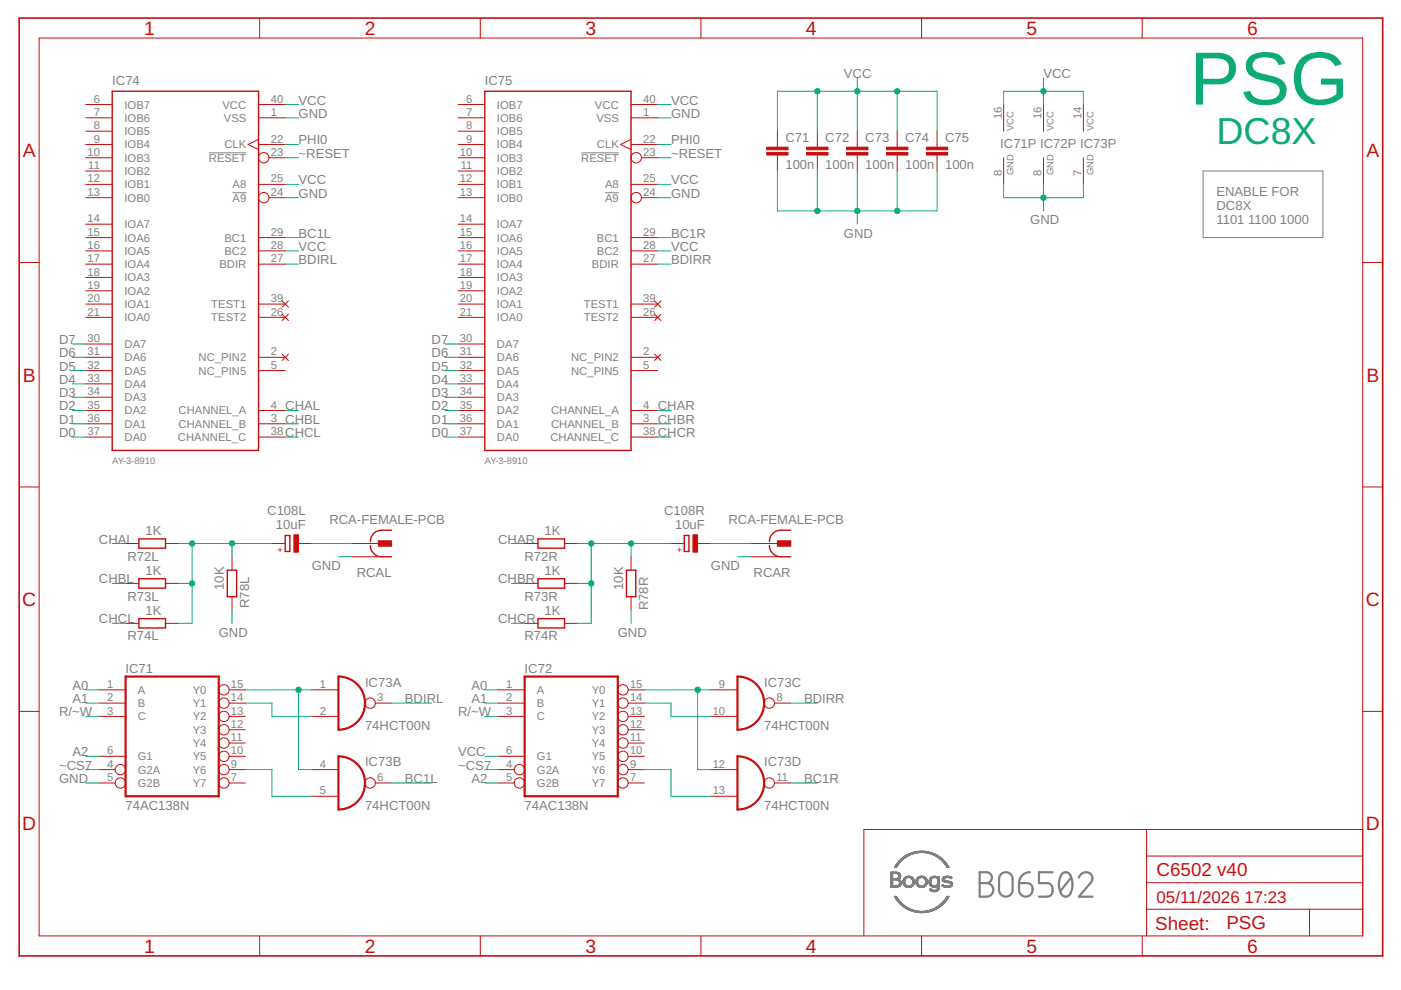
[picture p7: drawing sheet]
<svg xmlns="http://www.w3.org/2000/svg" width="297mm" height="210mm" viewBox="0 0 297 210" stroke-linecap="round" stroke-linejoin="round" font-family="sans-serif">
<g fill="none" stroke="#808080" stroke-width=".21">
<path d="M44.3 32.4h7.9M123.3 32.4h7.9M255.1 36.3h25.4v14.1h-25.4zM49.3 40.9h2.9M128.3 40.9h2.9M188.9 188.1h1.2M188.9 187.8h.4M188.9 187.7h.4M188.9 187.6h.4M188.9 187.5h.4M188.9 187.4h.4M188.9 187.3h.4"/>
<path d="M188.9 187.2h.4M188.9 187.1h.4M188.9 187h.4M188.9 186.9h.4M188.9 186.8h.4M188.9 186.7h.4M188.9 186.6h.4M188.9 186.6h1.9M188.9 186.5h1.9M188.9 186.5h1.7M188.9 186.2h.4M188.9 186.1h.4"/>
<path d="M188.9 186h.4M188.9 185.9h.4M188.9 185.8h.4M188.9 185.7h.4M188.9 185.6h.4M188.9 185.5h.4M188.9 185.4h.4M188.9 185.3h.4M188.9 185.2h.4M188.9 185.2h1.9M188.9 185.1l1.9 .1M188.9 185.1h1.8"/>
<path d="M188.9 185l1.7 .1M188.9 185h1.6M188.9 184.9l1.5 .1M189.7 190.1h.4M189.7 183.9h.4M189.7 190.2h.4M189.7 183.8h.4M189.7 190.2h.5M189.8 190.3h.4M189.8 190.3l.4 .1M189.8 183.6h.4M189.8 190.4h.5"/>
<path d="M189.9 190.4h.4M189.9 183.6h.4M189.9 190.5h.5M189.9 190.5l.5 .1M189.9 186.3h.9M190 190.6h.4M190 183.4h.4M190 190.6l.5 .1M190 190.7h.5M190 183.3h.5M190.1 190.8h.4M190.1 183.9h-.4"/>
<path d="M190.1 190.8h.5M190.1 183.2h.4M190.1 185.2l.7 .1M190.2 190.9h.4M190.2 183.8h-.5M190.2 183.7h-.4M190.2 190.9h.5M190.2 186.6h.7M190.2 183.6l-.4 .1M190.2 191h.5M190.3 191l.5 .1M190.3 191.1h.5"/>
<path d="M190.3 185.3h.6M190.3 183.5h-.4M190.4 191.1l.4 .1M190.4 182.9h.4M190.4 183.4l-.5 .1M190.4 185.3l.5 .1M190.4 191.2h.5M190.4 186.7h.5M190.4 183.3h-.4M190.5 191.2h.4M190.5 188l-1.6 .1M190.5 185.4h.4"/>
<path d="M190.5 191.3h.5M190.5 186.7l.5 .1M190.5 186.1h.4M190.5 183.2l-.4 .1M190.5 191.3l.6 .1M190.5 186.4h-1.6M190.5 186h.4M190.5 185.5h.4M190.6 187.6h.4M190.6 186.8h.4M190.6 188h-1.7M190.6 185.9h.3"/>
<path d="M190.6 185.6h.4M190.6 185.5h.3M190.6 183.1l-.5 .1M190.6 191.4h.5M190.6 185.8h.4M190.6 185.7h.4M190.6 191.4l.5 .1M190.6 186.4h-1.7M190.6 183.1h-.4M190.6 182.5h.5M190.6 186.9h.4M190.7 187.4h.4"/>
<path d="M190.7 186.9h.4M190.7 191.5h.5M190.7 187.9l-1.8 .1M190.7 187h.4M190.7 183h-.5M190.7 187.2h.4M190.7 187.1h.4M190.7 186.3h-1.8M190.7 183h-.4M190.7 191.5l.5 .1M190.8 187.9h-1.9M190.8 182.9h-.5"/>
<path d="M190.8 191.6h.5M190.8 191.6l.6 .1M190.8 187.8l-1.9 .1M190.8 186.2h-.6M190.9 186.1l-.5 .1M190.9 182.8h-.5M190.9 187.8h-.9M190.9 186.1h-.4M190.9 191.7h.5M190.9 187.7l-.6 .1M190.9 191.7l.6 .1M191 187.7h-.6"/>
<path d="M191 182.7h-.5M191 187.6h-.5M191 191.8h.5M191 182.6l-.5 .1M191 187.5h-.4M191.1 187.5h-.5M191.1 191.9h.5M191.1 187.3h-.4M191.1 182.6h-.5M191.1 191.9h.6M191.2 192h.5M191.2 182.5h-.5"/>
<path d="M191.2 182.4l-.5 .1M191.3 192h.5M191.3 182.4h-.5M191.3 192.1h.6M191.3 182.3l-.5 .1M191.4 192.1l.6 .1M191.4 182.3h-.5M191.4 192.2h.7M191.5 187.1h.3M191.5 187h.3M191.5 186.9h.3M191.5 186.8h.3"/>
<path d="M191.5 182.2h-.6M191.5 187.2l.4 .1M191.5 187.2h.3M191.5 186.7h.3M191.5 187.3h.4M191.5 187.4h.4M191.5 186.6h.4M191.5 192.2l.6 .1M191.5 187.5h.5M191.5 186.5h.4M191.5 182.2h-.5M191.6 187.5h.4"/>
<path d="M191.6 192.3h.6M191.6 187.6h.4M191.6 182.1h-.5M191.6 187.6h.5M191.6 187.7h.6M191.7 192.3l.6 .1M191.7 187.7l.5 .1M191.7 182h-.5M191.7 192.4h.7M191.7 187.8h.6M191.8 187.8h1.7M191.8 181.9l-.6 .1"/>
<path d="M191.8 192.4l.7 .1M191.8 186.1h1.7M191.9 187.9h1.6M191.9 186.7h-.4M191.9 181.9h-.6M191.9 186.6h-.4M191.9 186h1.5M191.9 192.5h.7M191.9 186.5h-.4M191.9 181.8l-.6 .1M192 192.6h.7M192 186.4h-.4"/>
<path d="M192 185.9h1.4M192 188h1.3M192 181.8h-.6M192 192.6h.8M192 185.9h1.3M192.1 188h1.2M192.1 186.3h-.5M192.1 181.7l-.6 .1M192.1 186.2l-.5 .1M192.2 192.7h.7M192.2 185.8h.9M192.2 181.7h-.6"/>
<path d="M192.2 186.2h-.5M192.2 188.1h.9M192.3 192.7h.7M192.3 181.6l-.7 .1M192.3 186.1l-.6 .1M192.3 185.8h.7M192.3 181.6h-.6M192.4 192.8h.7M192.4 188.2h.5M192.4 192.8h.9M192.5 181.5l-.7 .1M192.5 186.1h-.7"/>
<path d="M192.5 181.5h-.6M192.6 192.9h.8M192.6 181.4l-.7 .1M192.7 192.9l.9 .1M192.8 181.4h-.8M192.8 193h1M192.8 186.1h.7M192.9 193l1.1 .1M192.9 181.3h-.7M193 186.1l.6 .1M193 181.3h-.8M193.1 193.1h1.1"/>
<path d="M193.1 186.2h.6M193.1 181.2h-.8M193.2 193.1l1.4 .1M193.2 186.2l.5 .1M193.3 186.3h.4M193.3 187.6h.4M193.3 186.4h.4M193.3 181.1l-.9 .1M193.3 193.2h1.7M193.3 186.4h.5M193.4 187.5h.4M193.4 186.5h.4"/>
<path d="M193.4 181.1h-.8M193.4 187.9l-1.5 .1M193.4 180.8h4M193.4 187.3h.4M193.4 186.6h.4M193.5 193.2h3.9M193.5 187.2h.3M193.5 186.8h.4M193.5 186.7h.3M193.5 187.1h.4M193.5 187h.4M193.5 186.9h.4"/>
<path d="M193.6 181l-1 .1M193.6 187.8h-.6M193.6 187.7l-.5 .1M193.7 180.7h3.5M193.7 187.7h-.5M193.7 193.3h3.4M193.7 181h-.9M193.7 187.6h-.4M193.8 187.5h-.4M193.8 187.4h-.4M193.8 187.3l-.4 .1M193.8 180.7h3.2"/>
<path d="M193.8 187.2l-.3 .1M193.9 193.3h3.1M193.9 187.1l-.4 .1M194 180.9l-1.2 .1M194.1 180.6h2.7M194.1 193.4h2.6M194.2 180.9h-1.2M194.2 187.2h.4M194.2 187.1h.4M194.2 187h.3M194.2 186.9h.3M194.2 186.8h.4"/>
<path d="M194.2 186.7h.4M194.2 187.4h.4M194.2 187.3l.4 .1M194.2 187.3h.4M194.2 186.6h.4M194.3 187.5h.4M194.3 186.5h.4M194.3 180.6h2.3M194.3 187.6h.5M194.4 187.6h.4M194.4 193.4h2.1M194.4 187.7h.5"/>
<path d="M194.4 187.7l.6 .1M194.5 187.8h.6M194.5 180.8l-1.4 .1M194.5 187.8h1.8M194.6 186.8h-.4M194.6 186.1h1.6M194.6 187.9h1.6M194.6 186.7l-.4 .1M194.6 186.6h-.4M194.6 186h1.6M194.7 186.5h-.4M194.7 185.9h1.4"/>
<path d="M194.7 188h1.4M194.7 186.4h-.4M194.8 186.4h-.5M194.8 188h1.2M194.8 185.9h1.2M194.8 180.8h-1.5M194.8 180.5h1.2M194.8 186.3h-.4M194.9 186.2l-.5 .1M194.9 185.8h1M195 193.5h.9M195 188.1h.8"/>
<path d="M195 186.2h-.6M195.1 186.1l-.6 .1M195.1 185.8h.7M195.1 188.2h.5M195.2 186.1h-.7M195.6 186.1h.7M195.7 186.1h.6M195.8 186.2h.6M195.9 186.2h.5M196 186.3h.4M196 186.4h.5M196.1 186.4h.4"/>
<path d="M196.1 180.8h1.4M196.1 187.5h.4M196.1 186.5h.4M196.2 187.4h.3M196.2 186.5h.3M196.2 186.6h.4M196.2 187.3h.4M196.2 186.7h.4M196.2 187.2h.4M196.2 187.1h.4M196.2 187h.4M196.2 186.9h.4"/>
<path d="M196.2 186.8h.4M196.3 187h.3M196.3 186.9h.3M196.3 187.8h-.6M196.4 187.7l-.6 .1M196.4 180.8l1.3 .1M196.4 187.7h-.5M196.4 187.6h-.4M196.5 187.6h-.5M196.5 187.5h-.4M196.6 187.4h-.4M196.6 187.3h-.4"/>
<path d="M196.7 180.9h1.1M196.9 180.9l1.1 .1M197 187h.3M197 186.9h.3M197 187.2l.4 .1M197 187.2h.4M197 187.1h.3M197 186.8h.3M197 186.6h.4M197 187.3l.4 .1M197 187.3h.4M197 187.4h.4"/>
<path d="M197 186.5h.4M197.1 188.6h.4M197.1 187.5h.4M197.1 186.5h.3M197.1 188.6l.5 .1M197.1 187.6h.4M197.1 188.7h.7M197.1 187.6h.5M197.1 181h1M197.1 188.5h.3M197.2 187.7h.5M197.2 188.7h1.7"/>
<path d="M197.2 187.7l.6 .1M197.2 188.4h.2M197.3 187.8h.7M197.3 181l.9 .1M197.3 188.8h1.5M197.3 188.4h.1M197.3 187.8h1.9M197.3 186.1h1.9M197.4 186.7l-.4 .1M197.4 188.9h1.4M197.4 187.9h1.8M197.4 186.7h-.4"/>
<path d="M197.4 186h1.8M197.4 187.9h1.3M197.4 181.1h.9M197.5 185.9h1.2M197.5 189h1.1M197.5 186.4h-.4M197.5 193.2h-1.6M197.5 188h1.1M197.5 181.1l.9 .1M197.6 189h1M197.6 186.3h-.5M197.6 186.2l-.4 .1"/>
<path d="M197.6 188h.9M197.7 185.8h.9M197.7 193.1l-1.4 .1M197.7 186.2h-.5M197.7 181.2h.8M197.8 189.1h.6M197.8 193.1h-1.2M197.8 185.8h.6M197.8 186.1l-.5 .1M197.8 181.3h.8M197.9 188.1h.4M198 193l-1.2 .1"/>
<path d="M198 186.1h-.7M198 181.3h.7M198.1 193h-1M198.1 181.4h.7M198.2 192.9l-1 .1M198.2 181.4l.7 .1M198.2 187.8h1M198.3 192.9h-.9M198.3 186.1h.9M198.3 181.5h.7M198.4 181.5l.7 .1M198.4 192.8h-.9"/>
<path d="M198.4 187.8h.8M198.5 192.8h-.8M198.5 186.1h.7M198.5 181.6h.7M198.6 187.7h.6M198.6 186.2h.6M198.6 181.6l.6 .1M198.6 192.7h-.8M198.6 188.6h.5M198.7 192.7h-.8M198.7 187.6h.5M198.7 186.2h.5"/>
<path d="M198.7 181.7h.6M198.7 188.4h.4M198.7 186.3h.5M198.7 181.7l.7 .1M198.8 188.3h.3M198.8 188.3h.4M198.8 187.5h.4M198.8 192.6h-.8M198.8 188.2h.4M198.8 186.4h.4M198.8 188.1h.4M198.8 188h.4"/>
<path d="M198.8 187.9h.4M198.8 187.4h.4M198.8 187.3h.4M198.8 187.2h.4M198.8 187.1h.4M198.8 187h.4M198.8 186.9h.4M198.8 186.8h.4M198.8 186.7h.4M198.8 186.6h.4M198.8 186.5h.4M198.8 185.9h.4"/>
<path d="M198.8 185.8h.4M198.9 192.6h-.7M198.9 181.8h.5M198.9 188.8h-1.6M198.9 181.8l.6 .1M198.9 192.5h-.6M199 188.7h-.6M199 181.9h.6M199 192.4l-.6 .1M199 192h.6M199 188.6l-.5 .1M199.1 188.6h-.5"/>
<path d="M199.1 181.9l.5 .1M199.1 192.4h-.7M199.1 188.5h-.4M199.1 188.4h-.3M199.2 182h.5M199.2 192.3l-.6 .1M199.2 182.1h.5M199.3 192.3h-.7M199.3 182.1h.5M199.3 192.2l-.6 .1M199.3 182.2h.6M199.4 192.2h-.6"/>
<path d="M199.4 182.2h.5M199.5 182.3h.5M199.5 192.1l-.6 .1M199.5 192.1h-.6M199.5 182.3l.5 .1M199.6 182.4h.5M199.6 182.4l.5 .1M199.7 192h-.6M199.7 182.5h.5M199.7 187.8h2.1M199.7 187.8h.7M199.7 191.9h-.5"/>
<path d="M199.7 187.8h.6M199.7 187.7h.5M199.7 182.5l.5 .1M199.8 191.9h-.6M199.8 187.9h2M199.8 187.6h.2M199.8 186.6h.5M199.8 186.6h.4M199.8 186.5h.4M199.8 186.5h.3M199.8 186.4h.3M199.8 186.3h.4"/>
<path d="M199.8 182.6h.5M199.8 191.8h-.5M199.8 187.5h.1M199.8 186.7l.9 .1M199.8 186.7h.6M199.9 182.6l.4 .1M199.9 187.9h1.8M199.9 186.8h1.1M199.9 182.7h.5M199.9 191.7l-.5 .1M199.9 186.8l1.5 .1M199.9 186.1h1.9"/>
<path d="M200 191.7h-.5M200 186h1.8M200 182.8h.4M200 188h1.7M200 186.9h1.5M200 182.8h.5M200 191.6h-.4M200 186.9l1.6 .1M200 182.9h.5M200.1 185.9h1.6M200.1 191.1h.4M200.1 188h1.5"/>
<path d="M200.1 182.9h.5M200.1 191.5l-.5 .1M200.1 185.9h1.5M200.1 183h.5M200.2 186.4h-.4M200.2 191.5h-.5M200.2 187h1.5M200.2 183h.4M200.2 191.4l-.5 .1M200.2 186.2l-.4 .1M200.2 183.1h.5M200.3 191.4h-.5"/>
<path d="M200.3 190.9h.4M200.3 183.1l.4 .1M200.3 187l1.5 .1M200.3 185.8h1.2M200.3 183.2h.4M200.3 191.3l-.5 .1M200.3 188.1h1.1M200.3 186.2h-.5M200.3 183.2l.5 .1M200.4 191.3h-.5M200.4 183.3h.4M200.4 191.2l-.5 .1"/>
<path d="M200.4 186.1l-.5 .1M200.4 185.8h.9M200.4 183.3h.5M200.4 191.2h-.4M200.5 183.4h.4M200.5 183.4l.4 .1M200.5 191.1l-.5 .1M200.5 183.5h.5M200.6 190.4h.4M200.6 188.2h.6M200.6 183.5l.4 .1M200.6 191l-.5 .1"/>
<path d="M200.6 187.1h1.2M200.6 183.6h.4M200.6 191h-.4M200.6 183.6l.5 .1M200.7 190.9h-.5M200.7 186.1h-.8M200.7 190.2h.4M200.7 183.7h.4M200.7 183.7l.4 .1M200.7 190.8h-.4M200.7 183.8h.4M200.8 190.8h-.5"/>
<path d="M200.8 183.9h.4M200.8 190.7h-.4M200.8 187.1l1.1 .1M200.9 190.6l-.5 .1M200.9 190.6h-.5M200.9 190.5l-.4 .1M201 190.5h-.5M201 190.4h-.4M201 190.3l-.4 .1M201.1 190.3h-.5M201.1 186.1h.7M201.1 190.2h-.4"/>
<path d="M201.2 190.1h-.5M201.2 190.1h-.4M201.2 187.2h.7M201.3 186.1h.5M201.4 187.2l.5 .1M201.4 186.2h.4M201.5 187.3h.5M201.6 187.6h.4M201.6 187.3h.4M201.6 187.4h.4M201.6 186.2h.1M201.6 187.5h.4"/>
<path d="M201.7 186.3h.1M201.9 187.8h-.6M201.9 187.7l-.5 .1M201.9 187.7h-.4"/>
</g>
<path d="M207.7 184.9h1.4a1.15 1.15 0 0 1 1.2 1.2 1.15 1.15 0 0 1-1.2 1.1 1.44 1.44 0 0 1 1.5 1.5 1.44 1.44 0 0 1-1.5 1.4h-1.4zM207.7 187.2h1.4M212.1 185.5a1.44 1.44 0 0 1 1.6-.5 1.44 1.44 0 0 1 1 1.4v2.3a1.44 1.44 0 0 1-1.4 1.4 1.44 1.44 0 0 1-1.5-1.4v-2.3zM216 187.2h1.8a1.45 1.45 0 0 1 1.1 1.6 1.45 1.45 0 0 1-1.4 1.3l-.6-.1-.5-.4a2.85 2.85 0 0 1-.4-2.4zM218.4 184.9a2.29 2.29 0 0 0-2.4 2.3M223.2 184.9h-2.9v2.3h1.7a1.47 1.47 0 0 1 1.2 1.5 1.47 1.47 0 0 1-1.2 1.4h-1.7M225.2 185.2a1.16 1.16 0 0 1 1.3-.2 1.16 1.16 0 0 1 .6 1.1 3.7 3.7 0 0 1-.6 3.9 1.21 1.21 0 0 1-1.8-1 4.1 4.1 0 0 1 .5-3.8zM227.1 186.1l-2.3 2.9M228.7 186.1a1.43 1.43 0 0 1 1.8-1.2 1.43 1.43 0 0 1 1 1.9l-2.8 3.3h2.9" fill="none" stroke="#808080" stroke-width=".47"/>
<g fill="none" stroke="#c90d0c" stroke-width=".21">
<path d="M8.3 8.1h280.6v190.3h-280.6zM55.1 3.8v4.3M101.8 3.8v4.3M148.6 3.8v4.3M195.4 3.8v4.3M242.2 3.8v4.3M18.2 25h5.6M18.2 22.2h5.6M18.2 27.8h5.6M18.2 30.6h5.6M18.2 33.4h5.6M18.2 36.3h5.6"/>
<path d="M18.2 39.1h5.6M54.8 25h5.7M54.8 22.2h5.7M54.8 30.6h5.7M54.8 39.1h5.7M54.8 29.5l-2.2 1.1 2.2 1.1M57 33.4h3.5M97.1 25h5.7M97.1 22.2h5.7M97.1 27.8h5.7M97.1 30.6h5.7M97.1 33.4h5.7"/>
<path d="M97.1 36.3h5.7M97.1 39.1h5.7M133.8 25h5.6M133.8 22.2h5.6M133.8 30.6h5.6M133.8 39.1h5.6M133.8 29.5l-2.2 1.1 2.2 1.1M136 33.4h3.4M164.8 27.8v3.4M164.8 32.9v3.4M173.3 27.8v3.4M173.3 32.9v3.4"/>
<path d="M181.8 27.8v3.4M181.8 32.9v3.4M190.2 27.8v3.4M190.2 32.9v3.4M198.7 27.8v3.4M198.7 32.9v3.4M212.8 22.2v5.6M212.8 33.4v5.7M221.2 22.2v5.6M221.2 33.4v5.7M229.7 22.2v5.6M229.7 33.4v5.7"/>
<path d="M4.1 55.6h4.2M18.2 41.9h5.6M18.2 47.5h5.6M18.2 50.4h5.6M18.2 53.2h5.6M18.2 56h5.6M18.2 58.8h5.6M54.8 50.4h5.7M54.8 53.2h5.7M54.8 56h5.7M57 41.9h3.5M97.1 41.9h5.7"/>
<path d="M97.1 47.5h5.7M97.1 50.4h5.7M97.1 53.2h5.7M97.1 56h5.7M97.1 58.8h5.7M133.8 50.4h5.6M133.8 53.2h5.6M133.8 56h5.6M136 41.9h3.4M288.9 55.6h4.3M18.2 75.8h5.6M18.2 78.6h5.6"/>
<path d="M18.2 61.7h5.6M18.2 64.5h5.6M18.2 67.3h5.6M18.2 72.9h5.6M54.8 75.8h5.7M54.8 78.6h5.7M54.8 64.5h5.7M54.8 67.3h5.7M59.8 75.1l1.4 1.3M59.8 66.6l1.4 1.4M59.8 63.8l1.4 1.4M61.2 75.1l-1.4 1.3"/>
<path d="M61.2 66.6l-1.4 1.4M61.2 63.8l-1.4 1.4M97.1 75.8h5.7M97.1 78.6h5.7M97.1 61.7h5.7M97.1 64.5h5.7M97.1 67.3h5.7M97.1 72.9h5.7M133.8 75.8h5.6M133.8 78.6h5.6M133.8 64.5h5.6M133.8 67.3h5.6"/>
<path d="M138.8 75.1l1.3 1.3M138.8 66.6l1.3 1.4M138.8 63.8l1.3 1.4M140.1 75.1l-1.3 1.3M140.1 66.6l-1.3 1.4M140.1 63.8l-1.3 1.4M18.2 89.9h5.6M18.2 87h5.6M18.2 81.4h5.6M18.2 84.2h5.6M18.2 92.7h5.6M54.8 89.9h5.7"/>
<path d="M54.8 87h5.7M54.8 92.7h5.7M97.1 89.9h5.7M97.1 87h5.7M97.1 81.4h5.7M97.1 84.2h5.7M97.1 92.7h5.7M133.8 89.9h5.6M133.8 87h5.6M133.8 92.7h5.6M4.1 103.3h4.2M26.6 115.2h2.8"/>
<path d="M35.1 115.2h2.8M49.2 118v2.9M57.7 115.2h2.8M63.3 115.2h2.8M74.6 115.2h5.6M74.6 118h5.6M111.2 115.2h2.9M119.7 115.2h2.8M133.8 118v2.9M142.3 115.2h2.8M147.9 115.2h2.8M159.2 115.2h5.6"/>
<path d="M159.2 118h5.6M288.9 103.3h4.3M26.6 123.7h2.8M26.6 132.2h2.8M35.1 123.7h2.8M35.1 132.2h2.8M49.2 126.5v2.8M111.2 123.7h2.9M111.2 132.2h2.9M119.7 123.7h2.8M119.7 132.2h2.8M133.8 126.5v2.8"/>
<path d="M4.1 150.8h4.2M21 146.3h5.6M21 149.1h5.6M21 151.9h5.6M48.6 146.3h3.4M48.6 149.1h3.4M48.6 151.9h3.4M48.6 157.5h3.4M48.6 154.7h3.4M66.1 146.3h5.7M66.1 151.9h5.7M79.6 149.1h3.4"/>
<path d="M105.6 146.3h5.6M105.6 149.1h5.6M105.6 151.9h5.6M133.2 146.3h3.4M133.2 149.1h3.4M133.2 151.9h3.4M133.2 157.5h3.4M133.2 154.7h3.4M150.7 146.3h5.7M150.7 151.9h5.7M164.2 149.1h3.4M288.9 150.8h4.3"/>
<path d="M21 163.2h3.4M21 166h3.4M21 160.4h5.6M48.6 163.2h3.4M48.6 166h3.4M48.6 160.4h3.4M66.1 163.2h5.7M66.1 168.8h5.7M79.6 166h3.4M105.6 163.2h3.4M105.6 166h3.4M105.6 160.4h5.6"/>
<path d="M133.2 163.2h3.4M133.2 166h3.4M133.2 160.4h3.4M150.7 163.2h5.7M150.7 168.8h5.7M164.2 166h3.4M243.1 175.9v22.5M288.9 175.9h-105.7v22.5M55.1 198.4v4.3M101.8 198.4v4.3M148.6 198.4v4.3M195.4 198.4v4.3"/>
<path d="M242.2 198.4v4.3M243.1 192.8h45.8M243.1 187.2h45.8M243.1 181.5h45.8M277.6 192.8v5.6"/>
<circle cx="55.9" cy="33.4" r="1.1"/>
<circle cx="134.9" cy="33.4" r="1.1"/>
<circle cx="55.9" cy="41.9" r="1.1"/>
<circle cx="134.9" cy="41.9" r="1.1"/>
<circle cx="47.5" cy="157.5" r="1.1"/>
<circle cx="47.5" cy="154.7" r="1.1"/>
<circle cx="47.5" cy="151.9" r="1.1"/>
<circle cx="47.5" cy="149.1" r="1.1"/>
<circle cx="47.5" cy="146.3" r="1.1"/>
<circle cx="78.5" cy="149.1" r="1.1"/>
<circle cx="132.1" cy="146.3" r="1.1"/>
<circle cx="132.1" cy="149.1" r="1.1"/>
<circle cx="132.1" cy="151.9" r="1.1"/>
<circle cx="132.1" cy="157.5" r="1.1"/>
<circle cx="132.1" cy="154.7" r="1.1"/>
<circle cx="163.1" cy="149.1" r="1.1"/>
<circle cx="25.5" cy="166" r="1.1"/>
<circle cx="25.5" cy="163.2" r="1.1"/>
<circle cx="47.5" cy="166" r="1.1"/>
<circle cx="47.5" cy="163.2" r="1.1"/>
<circle cx="47.5" cy="160.4" r="1.1"/>
<circle cx="78.5" cy="166" r="1.1"/>
<circle cx="110.1" cy="166" r="1.1"/>
<circle cx="110.1" cy="163.2" r="1.1"/>
<circle cx="132.1" cy="160.4" r="1.1"/>
<circle cx="132.1" cy="166" r="1.1"/>
<circle cx="132.1" cy="163.2" r="1.1"/>
<circle cx="163.1" cy="166" r="1.1"/>
</g>
<path d="M4.1 3.8h289.1v198.9h-289.1z" fill="none" stroke="#c90d0c" stroke-width=".34"/>
<g fill="none" stroke="#c90d0c" stroke-width=".3">
<path d="M23.8 19.3h31v76.2h-31zM102.8 19.3h31v76.2h-31zM29.4 114.3h5.7v1.9h-5.7zM60.5 113.5h.9v3.4h-.9zM78.5 115.7a2.36 2.36 0 0 0 2.4 2.3h2.1M83 112.4h-2.1a2.36 2.36 0 0 0-2.4 2.4M114.1 114.3h5.6v1.9h-5.6zM145.1 113.5h1v3.4h-1zM163.1 115.7a2.4 2.4 0 0 0 2.4 2.3h2.1M167.6 112.4h-2.1a2.4 2.4 0 0 0-2.4 2.4M29.4 122.7h5.7v2h-5.7zM29.4 131.2h5.7v1.9h-5.7z"/>
<path d="M48.2 120.9h2v5.6h-2zM114.1 122.7h5.6v2h-5.6zM114.1 131.2h5.6v1.9h-5.6zM132.8 120.9h2v5.6h-2z"/>
</g>
<g fill="#c90d0c" stroke="#c90d0c" stroke-width=".21">
<path d="M146.9 113.4h1v3.7h-1z"/>
<path d="M164.8 114.7h2.9v1.1h-2.9z"/>
<path d="M62.3 113.4h1v3.7h-1z"/>
<path d="M80.2 114.7h2.8v1.1h-2.8z"/>
<path d="M162.6 32.3h4.5v.6h-4.5z"/>
<path d="M162.6 31.2h4.5v.5h-4.5z"/>
<path d="M171 32.3h4.6v.6h-4.6z"/>
<path d="M171 31.2h4.6v.5h-4.6z"/>
<path d="M179.5 32.3h4.5v.6h-4.5z"/>
<path d="M179.5 31.2h4.5v.5h-4.5z"/>
<path d="M188 32.3h4.5v.6h-4.5z"/>
<path d="M188 31.2h4.5v.5h-4.5z"/>
<path d="M196.4 32.3h4.5v.6h-4.5z"/>
<path d="M196.4 31.2h4.5v.5h-4.5z"/>
</g>
<path d="M26.6 143.4h19.8v25.4h-19.8zM71.8 143.4a5.6 5.6 0 0 1 5.6 5.7 5.6 5.6 0 0 1-5.6 5.6zM111.2 143.4h19.8v25.4h-19.8zM156.4 143.4a5.6 5.6 0 0 1 5.6 5.7 5.6 5.6 0 0 1-5.6 5.6zM71.8 160.4a5.6 5.6 0 0 1 5.6 5.6 5.6 5.6 0 0 1-5.6 5.6zM156.4 160.4a5.6 5.6 0 0 1 5.6 5.6 5.6 5.6 0 0 1-5.6 5.6z" fill="none" stroke="#c90d0c" stroke-width=".47"/>
<g fill="none" stroke="#0dab76" stroke-width=".21">
<path d="M173.3 19.3v8.5M181.8 16.5v11.3M190.2 19.3v8.5M221.2 16.5v5.7M60.5 25h2.8M60.5 22.2h2.8M60.5 39.1h2.8M60.5 30.6h2.8M60.5 33.4h2.8M139.4 25h2.9M139.4 22.2h2.9M139.4 39.1h2.9"/>
<path d="M139.4 30.6h2.9M139.4 33.4h2.9M164.8 36.3v8.4h33.9v-8.4M164.8 27.8v-8.5h33.9v8.5M173.3 36.3v8.4M181.8 36.3v11.2M190.2 36.3v8.4M212.8 39.1v2.8h16.9v-2.8M212.8 22.2v-2.9h16.9v2.9M221.2 39.1v5.6M60.5 41.9h2.8M60.5 53.2h2.8"/>
<path d="M60.5 56h2.8M60.5 50.4h2.8M139.4 41.9h2.9M139.4 53.2h2.9M139.4 56h2.9M139.4 50.4h2.9M15.3 78.6h2.9M15.3 75.8h2.9M15.3 72.9h2.9M94.3 78.6h2.8M94.3 75.8h2.8M94.3 72.9h2.8"/>
<path d="M15.3 87h2.9M15.3 89.9h2.9M15.3 92.7h2.9M15.3 84.2h2.9M15.3 81.4h2.9M60.5 87h2.8M60.5 89.9h2.8M60.5 92.7h2.8M94.3 87h2.8M94.3 89.9h2.8M94.3 92.7h2.8M94.3 84.2h2.8"/>
<path d="M94.3 81.4h2.8M139.4 87h2.9M139.4 89.9h2.9M139.4 92.7h2.9M23.8 115.2h2.8M37.9 115.2h19.8M40.7 115.2v17h-2.8M49.2 115.2v2.8M66.1 115.2h8.5M71.8 118h2.8M108.4 115.2h2.8M122.5 115.2h19.8"/>
<path d="M125.3 115.2v17h-2.8M133.8 115.2v2.8M150.7 115.2h8.5M156.4 118h2.8M23.8 123.7h2.8M23.8 132.2h2.8M37.9 123.7h2.8M49.2 129.3v2.9M108.4 123.7h2.8M108.4 132.2h2.8M122.5 123.7h2.8M133.8 129.3v2.9"/>
<path d="M18.2 149.1h2.8M18.2 146.3h2.8M18.2 151.9h2.8M52 149.1h5.7v2.8h8.4M52 146.3h14.1M63.3 146.3v16.9h2.8M83 149.1h8.5M102.8 149.1h2.8M102.8 146.3h2.8M102.8 151.9h2.8M136.6 149.1h5.7v2.8h8.4M136.6 146.3h14.1"/>
<path d="M147.9 146.3v16.9h2.8M167.6 149.1h5.7M18.2 166h2.8M18.2 163.2h2.8M18.2 160.4h2.8M52 163.2h5.7v5.6h8.4M83 166h8.5M102.8 166h2.8M102.8 163.2h2.8M102.8 160.4h2.8M136.6 163.2h5.7v5.6h8.4M167.6 166h5.7"/>
</g>
<g fill="#0dab76" stroke="#0dab76" stroke-width=".21">
<circle cx="181.8" cy="44.7" r=".57"/>
<circle cx="190.2" cy="44.7" r=".57"/>
<circle cx="173.3" cy="44.7" r=".57"/>
<circle cx="221.2" cy="41.9" r=".57"/>
<circle cx="125.3" cy="123.7" r=".57"/>
<circle cx="125.3" cy="115.2" r=".57"/>
<circle cx="133.8" cy="115.2" r=".57"/>
<circle cx="40.7" cy="123.7" r=".57"/>
<circle cx="40.7" cy="115.2" r=".57"/>
<circle cx="49.2" cy="115.2" r=".57"/>
<circle cx="181.8" cy="19.3" r=".57"/>
<circle cx="190.2" cy="19.3" r=".57"/>
<circle cx="173.3" cy="19.3" r=".57"/>
<circle cx="221.2" cy="19.3" r=".57"/>
<circle cx="63.3" cy="146.3" r=".57"/>
<circle cx="147.9" cy="146.3" r=".57"/>
</g>
<text font-size="15.9" fill="#0dab76" x="252.3" y="22.2">PSG</text>
<text font-size="8" fill="#0dab76" x="257.9" y="30.6">DC8X</text>
<g font-size="4.1" fill="#c90d0c">
<text x="30.6" y="7.4">1</text>
<text x="77.3" y="7.4">2</text>
<text x="124.1" y="7.4">3</text>
<text x="170.9" y="7.4">4</text>
<text x="217.7" y="7.4">5</text>
<text x="264.4" y="7.4">6</text>
<text x="4.8" y="33.3">A</text>
<text x="289.7" y="33.3">A</text>
<text x="4.8" y="80.9">B</text>
<text x="289.7" y="80.9">B</text>
<text x="4.7" y="128.5">C</text>
<text x="289.6" y="128.5">C</text>
<text x="4.7" y="176.1">D</text>
<text x="289.6" y="176.1">D</text>
<text x="30.6" y="202">1</text>
<text x="77.3" y="202">2</text>
<text x="124.1" y="202">3</text>
<text x="170.9" y="202">4</text>
<text x="217.7" y="202">5</text>
<text x="264.4" y="202">6</text>
</g>
<g font-size="4" fill="#c90d0c">
<text x="245.2" y="185.7">C6502 v40</text>
<text x="244.9" y="197.2">Sheet:</text>
<text x="260" y="197">PSG</text>
</g>
<g font-size="3.6" fill="#c90d0c">
<text x="245.2" y="191.4">05/11/2026</text>
<text x="263.8" y="191.4">17:23</text>
</g>
<g font-size="2.8" fill="#808080">
<text x="23.8" y="17.9">IC74</text>
<text x="102.8" y="17.9">IC75</text>
<text x="178.9" y="16.5">VCC</text>
<text x="221.2" y="16.5">VCC</text>
<text x="63.3" y="22.2">VCC</text>
<text x="142.3" y="22.2">VCC</text>
<text x="63.3" y="25">GND</text>
<text x="142.3" y="25">GND</text>
<text x="63.3" y="30.6">PHI0</text>
<text x="63.3" y="33.4">~RESET</text>
<text x="142.3" y="30.6">PHI0</text>
<text x="142.3" y="33.4">~RESET</text>
<text x="166.5" y="35.8">100n</text>
<text x="166.5" y="30.2">C71</text>
<text x="175" y="35.8">100n</text>
<text x="175" y="30.2">C72</text>
<text x="183.4" y="35.8">100n</text>
<text x="183.4" y="30.2">C73</text>
<text x="191.9" y="35.8">100n</text>
<text x="191.9" y="30.2">C74</text>
<text x="200.4" y="35.8">100n</text>
<text x="200.4" y="30.2">C75</text>
<text x="212.1" y="31.3">IC71P IC72P IC73P</text>
<text x="63.3" y="41.9">GND</text>
<text x="63.3" y="39.1">VCC</text>
<text x="142.3" y="41.9">GND</text>
<text x="142.3" y="39.1">VCC</text>
<text x="257.9" y="41.6">ENABLE FOR</text>
<text x="218.4" y="47.5">GND</text>
<text x="257.9" y="44.6">DC8X</text>
<text x="257.9" y="47.5">1101</text>
<text x="264.6" y="47.5">1100</text>
<text x="271.4" y="47.5">1000</text>
<text x="63.3" y="53.2">VCC</text>
<text x="63.3" y="50.4">BC1L</text>
<text x="142.3" y="53.2">VCC</text>
<text x="142.3" y="50.4">BC1R</text>
<text x="178.9" y="50.4">GND</text>
<text x="63.3" y="56">BDIRL</text>
<text x="142.3" y="56">BDIRR</text>
<text x="12.5" y="75.8">D6</text>
<text x="12.5" y="72.9">D7</text>
<text x="91.5" y="75.8">D6</text>
<text x="91.5" y="72.9">D7</text>
<text x="12.5" y="81.4">D4</text>
<text x="12.5" y="78.6">D5</text>
<text x="91.5" y="81.4">D4</text>
<text x="91.5" y="78.6">D5</text>
<text x="12.5" y="89.9">D1</text>
<text x="12.5" y="87">D2</text>
<text x="12.5" y="84.2">D3</text>
<text x="60.5" y="87">CHAL</text>
<text x="60.5" y="89.9">CHBL</text>
<text x="91.5" y="89.9">D1</text>
<text x="91.5" y="87">D2</text>
<text x="91.5" y="84.2">D3</text>
<text x="139.4" y="87">CHAR</text>
<text x="139.4" y="89.9">CHBR</text>
<text x="12.5" y="92.7">D0</text>
<text x="60.5" y="92.7">CHCL</text>
<text x="91.5" y="92.7">D0</text>
<text x="139.4" y="92.7">CHCR</text>
<text x="30.9" y="113.5">1K</text>
<text x="56.6" y="109.3">C108L</text>
<text x="58.5" y="112.1">10uF</text>
<text x="69.8" y="111">RCA-FEMALE-PCB</text>
<text x="115.5" y="113.5">1K</text>
<text x="140.8" y="109.3">C108R</text>
<text x="143.1" y="112.1">10uF</text>
<text x="154.4" y="111">RCA-FEMALE-PCB</text>
<text x="21" y="115.2">CHAL</text>
<text x="27" y="118.9">R72L</text>
<text x="105.6" y="115.2">CHAR</text>
<text x="111.2" y="118.9">R72R</text>
<text x="21" y="123.7">CHBL</text>
<text x="30.9" y="122">1K</text>
<text x="47.5" y="125.1" transform="rotate(-90 47.5 125.1)">10K</text>
<text x="66.1" y="120.9">GND</text>
<text x="75.6" y="122.3">RCAL</text>
<text x="105.6" y="123.7">CHBR</text>
<text x="115.5" y="122">1K</text>
<text x="132.1" y="125.1" transform="rotate(-90 132.1 125.1)">10K</text>
<text x="150.7" y="120.9">GND</text>
<text x="159.8" y="122.3">RCAR</text>
<text x="27" y="127.3">R73L</text>
<text x="30.9" y="130.5">1K</text>
<text x="52.8" y="128.9" transform="rotate(-90 52.8 128.9)">R78L</text>
<text x="111.2" y="127.3">R73R</text>
<text x="115.5" y="130.5">1K</text>
<text x="137.4" y="129.4" transform="rotate(-90 137.4 129.4)">R78R</text>
<text x="21" y="132.2">CHCL</text>
<text x="27" y="135.8">R74L</text>
<text x="46.4" y="135">GND</text>
<text x="105.6" y="132.2">CHCR</text>
<text x="111.2" y="135.8">R74R</text>
<text x="131" y="135">GND</text>
<text x="26.6" y="142.7">IC71</text>
<text x="111.2" y="142.7">IC72</text>
<text x="15.3" y="149.1">A1</text>
<text x="15.3" y="146.3">A0</text>
<text x="77.4" y="145.6">IC73A</text>
<text x="85.9" y="149.1">BDIRL</text>
<text x="100" y="149.1">A1</text>
<text x="100" y="146.3">A0</text>
<text x="162" y="145.6">IC73C</text>
<text x="170.5" y="149.1">BDIRR</text>
<text x="12.5" y="151.9">R/~W</text>
<text x="77.4" y="154.7">74HCT00N</text>
<text x="97.1" y="151.9">R/~W</text>
<text x="162" y="154.7">74HCT00N</text>
<text x="15.3" y="160.4">A2</text>
<text x="97.1" y="160.4">VCC</text>
<text x="12.5" y="166">GND</text>
<text x="12.5" y="163.2">~CS7</text>
<text x="77.4" y="162.5">IC73B</text>
<text x="85.9" y="166">BC1L</text>
<text x="97.1" y="163.2">~CS7</text>
<text x="100" y="166">A2</text>
<text x="162" y="162.5">IC73D</text>
<text x="170.5" y="166">BC1R</text>
<text x="26.6" y="171.6">74AC138N</text>
<text x="77.4" y="171.6">74HCT00N</text>
<text x="111.2" y="171.6">74AC138N</text>
<text x="162" y="171.6">74HCT00N</text>
</g>
<g font-size="2.4" fill="#808080">
<text x="19.9" y="21.8">6</text>
<text x="26.4" y="23">IOB7</text>
<text x="47.2" y="23">VCC</text>
<text x="57.4" y="21.8">40</text>
<text x="98.8" y="21.8">6</text>
<text x="105.4" y="23">IOB7</text>
<text x="126.1" y="23">VCC</text>
<text x="136.4" y="21.8">40</text>
<text x="19.9" y="24.6">7</text>
<text x="19.9" y="27.4">8</text>
<text x="26.4" y="25.8">IOB6</text>
<text x="26.4" y="28.7">IOB5</text>
<text x="47.5" y="25.8">VSS</text>
<text x="57.4" y="24.6">1</text>
<text x="98.8" y="24.6">7</text>
<text x="98.8" y="27.4">8</text>
<text x="105.4" y="25.8">IOB6</text>
<text x="105.4" y="28.7">IOB5</text>
<text x="126.4" y="25.8">VSS</text>
<text x="136.4" y="24.6">1</text>
<text x="212.4" y="25.2" transform="rotate(-90 212.4 25.2)">16</text>
<text x="220.8" y="25.2" transform="rotate(-90 220.8 25.2)">16</text>
<text x="229.3" y="25.2" transform="rotate(-90 229.3 25.2)">14</text>
<text x="18.5" y="33.1">10</text>
<text x="18.7" y="35.9">11</text>
<text x="19.9" y="30.2">9</text>
<text x="26.4" y="31.5">IOB4</text>
<text x="26.4" y="34.3">IOB3</text>
<text x="44.3" y="34.3">RESET</text>
<text x="47.6" y="31.5">CLK</text>
<text x="57.4" y="30.2">22</text>
<text x="57.4" y="33.1">23</text>
<text x="97.5" y="33.1">10</text>
<text x="97.7" y="35.9">11</text>
<text x="98.8" y="30.2">9</text>
<text x="105.4" y="31.5">IOB4</text>
<text x="105.4" y="34.3">IOB3</text>
<text x="123.3" y="34.3">RESET</text>
<text x="126.6" y="31.5">CLK</text>
<text x="136.4" y="30.2">22</text>
<text x="136.4" y="33.1">23</text>
<text x="18.5" y="38.7">12</text>
<text x="18.5" y="41.5">13</text>
<text x="26.4" y="37.1">IOB2</text>
<text x="26.4" y="39.9">IOB1</text>
<text x="49.3" y="39.9">A8</text>
<text x="57.4" y="41.5">24</text>
<text x="57.4" y="38.7">25</text>
<text x="97.5" y="38.7">12</text>
<text x="97.5" y="41.5">13</text>
<text x="105.4" y="37.1">IOB2</text>
<text x="105.4" y="39.9">IOB1</text>
<text x="128.3" y="39.9">A8</text>
<text x="136.4" y="41.5">24</text>
<text x="136.4" y="38.7">25</text>
<text x="212.4" y="37.4" transform="rotate(-90 212.4 37.4)">8</text>
<text x="220.8" y="37.4" transform="rotate(-90 220.8 37.4)">8</text>
<text x="229.3" y="37.4" transform="rotate(-90 229.3 37.4)">7</text>
<text x="18.5" y="47.2">14</text>
<text x="26.4" y="42.8">IOB0</text>
<text x="49.3" y="42.8">A9</text>
<text x="97.5" y="47.2">14</text>
<text x="105.4" y="42.8">IOB0</text>
<text x="128.3" y="42.8">A9</text>
<text x="18.5" y="50">15</text>
<text x="18.5" y="52.8">16</text>
<text x="26.4" y="48.4">IOA7</text>
<text x="26.4" y="51.2">IOA6</text>
<text x="47.6" y="51.2">BC1</text>
<text x="57.4" y="52.8">28</text>
<text x="57.4" y="50">29</text>
<text x="97.5" y="50">15</text>
<text x="97.5" y="52.8">16</text>
<text x="105.4" y="48.4">IOA7</text>
<text x="105.4" y="51.2">IOA6</text>
<text x="126.6" y="51.2">BC1</text>
<text x="136.4" y="52.8">28</text>
<text x="136.4" y="50">29</text>
<text x="18.5" y="55.6">17</text>
<text x="18.5" y="58.4">18</text>
<text x="26.4" y="54">IOA5</text>
<text x="26.4" y="56.9">IOA4</text>
<text x="26.4" y="59.7">IOA3</text>
<text x="46.5" y="56.9">BDIR</text>
<text x="47.6" y="54">BC2</text>
<text x="57.4" y="55.6">27</text>
<text x="97.5" y="55.6">17</text>
<text x="97.5" y="58.4">18</text>
<text x="105.4" y="54">IOA5</text>
<text x="105.4" y="56.9">IOA4</text>
<text x="105.4" y="59.7">IOA3</text>
<text x="125.5" y="56.9">BDIR</text>
<text x="126.6" y="54">BC2</text>
<text x="136.4" y="55.6">27</text>
<text x="18.5" y="61.3">19</text>
<text x="18.5" y="64.1">20</text>
<text x="26.4" y="62.5">IOA2</text>
<text x="26.4" y="65.3">IOA1</text>
<text x="44.8" y="65.3">TEST1</text>
<text x="57.4" y="64.1">39</text>
<text x="97.5" y="61.3">19</text>
<text x="97.5" y="64.1">20</text>
<text x="105.4" y="62.5">IOA2</text>
<text x="105.4" y="65.3">IOA1</text>
<text x="123.8" y="65.3">TEST1</text>
<text x="136.4" y="64.1">39</text>
<text x="18.5" y="66.9">21</text>
<text x="26.4" y="68.1">IOA0</text>
<text x="44.8" y="68.1">TEST2</text>
<text x="57.4" y="66.9">26</text>
<text x="97.5" y="66.9">21</text>
<text x="105.4" y="68.1">IOA0</text>
<text x="123.8" y="68.1">TEST2</text>
<text x="136.4" y="66.9">26</text>
<text x="18.5" y="72.5">30</text>
<text x="18.5" y="75.4">31</text>
<text x="26.4" y="73.8">DA7</text>
<text x="26.4" y="76.6">DA6</text>
<text x="42.1" y="76.6">NC_PIN2</text>
<text x="57.4" y="75.4">2</text>
<text x="97.5" y="72.5">30</text>
<text x="97.5" y="75.4">31</text>
<text x="105.4" y="73.8">DA7</text>
<text x="105.4" y="76.6">DA6</text>
<text x="121.1" y="76.6">NC_PIN2</text>
<text x="136.4" y="75.4">2</text>
<text x="18.5" y="78.2">32</text>
<text x="18.5" y="81">33</text>
<text x="18.5" y="83.8">34</text>
<text x="26.4" y="79.4">DA5</text>
<text x="26.4" y="82.2">DA4</text>
<text x="42.1" y="79.4">NC_PIN5</text>
<text x="57.4" y="78.2">5</text>
<text x="97.5" y="78.2">32</text>
<text x="97.5" y="81">33</text>
<text x="97.5" y="83.8">34</text>
<text x="105.4" y="79.4">DA5</text>
<text x="105.4" y="82.2">DA4</text>
<text x="121.1" y="79.4">NC_PIN5</text>
<text x="136.4" y="78.2">5</text>
<text x="18.5" y="86.6">35</text>
<text x="18.5" y="89.5">36</text>
<text x="26.4" y="85.1">DA3</text>
<text x="26.4" y="87.9">DA2</text>
<text x="37.9" y="87.9">CHANNEL_A</text>
<text x="57.4" y="89.5">3</text>
<text x="57.4" y="86.6">4</text>
<text x="97.5" y="86.6">35</text>
<text x="97.5" y="89.5">36</text>
<text x="105.4" y="85.1">DA3</text>
<text x="105.4" y="87.9">DA2</text>
<text x="116.8" y="87.9">CHANNEL_A</text>
<text x="136.4" y="89.5">3</text>
<text x="136.4" y="86.6">4</text>
<text x="18.5" y="92.3">37</text>
<text x="26.4" y="90.7">DA1</text>
<text x="26.4" y="93.5">DA0</text>
<text x="37.7" y="93.5">CHANNEL_C</text>
<text x="37.9" y="90.7">CHANNEL_B</text>
<text x="57.4" y="92.3">38</text>
<text x="97.5" y="92.3">37</text>
<text x="105.4" y="90.7">DA1</text>
<text x="105.4" y="93.5">DA0</text>
<text x="116.7" y="93.5">CHANNEL_C</text>
<text x="116.8" y="90.7">CHANNEL_B</text>
<text x="136.4" y="92.3">38</text>
<text x="22.7" y="145.9">1</text>
<text x="22.7" y="148.7">2</text>
<text x="29.2" y="147.1">A</text>
<text x="29.2" y="149.9">B</text>
<text x="40.9" y="149.9">Y1</text>
<text x="40.9" y="147.1">Y0</text>
<text x="49" y="148.7">14</text>
<text x="49" y="145.9">15</text>
<text x="67.8" y="145.9">1</text>
<text x="80" y="148.7">3</text>
<text x="107.3" y="145.9">1</text>
<text x="107.3" y="148.7">2</text>
<text x="113.8" y="147.1">A</text>
<text x="113.8" y="149.9">B</text>
<text x="125.5" y="149.9">Y1</text>
<text x="125.5" y="147.1">Y0</text>
<text x="133.6" y="148.7">14</text>
<text x="133.6" y="145.9">15</text>
<text x="152.4" y="145.9">9</text>
<text x="164.6" y="148.7">8</text>
<text x="22.7" y="151.5">3</text>
<text x="29.2" y="152.7">C</text>
<text x="40.9" y="155.6">Y3</text>
<text x="40.9" y="152.7">Y2</text>
<text x="49" y="154.3">12</text>
<text x="49" y="151.5">13</text>
<text x="67.8" y="151.5">2</text>
<text x="107.3" y="151.5">3</text>
<text x="113.8" y="152.7">C</text>
<text x="125.5" y="155.6">Y3</text>
<text x="125.5" y="152.7">Y2</text>
<text x="133.6" y="154.3">12</text>
<text x="133.6" y="151.5">13</text>
<text x="151.1" y="151.5">10</text>
<text x="22.7" y="160">6</text>
<text x="29.2" y="161.2">G1</text>
<text x="40.9" y="161.2">Y5</text>
<text x="40.9" y="158.4">Y4</text>
<text x="49" y="160">10</text>
<text x="49" y="157.1">11</text>
<text x="107.3" y="160">6</text>
<text x="113.8" y="161.2">G1</text>
<text x="125.5" y="161.2">Y5</text>
<text x="125.5" y="158.4">Y4</text>
<text x="133.6" y="160">10</text>
<text x="133.6" y="157.1">11</text>
<text x="22.7" y="162.8">4</text>
<text x="22.7" y="165.6">5</text>
<text x="29.2" y="164">G2A</text>
<text x="29.2" y="166.8">G2B</text>
<text x="40.9" y="166.8">Y7</text>
<text x="40.9" y="164">Y6</text>
<text x="49" y="165.6">7</text>
<text x="49" y="162.8">9</text>
<text x="67.8" y="162.8">4</text>
<text x="80" y="165.6">6</text>
<text x="107.3" y="162.8">4</text>
<text x="107.3" y="165.6">5</text>
<text x="113.8" y="164">G2A</text>
<text x="113.8" y="166.8">G2B</text>
<text x="125.5" y="166.8">Y7</text>
<text x="125.5" y="164">Y6</text>
<text x="133.6" y="165.6">7</text>
<text x="133.6" y="162.8">9</text>
<text x="151.1" y="162.8">12</text>
<text x="164.6" y="165.6">11</text>
<text x="67.8" y="168.4">5</text>
<text x="151.1" y="168.4">13</text>
</g>
<g font-size="2" fill="#808080">
<text x="214.9" y="27.8" transform="rotate(-90 214.9 27.8)">VCC</text>
<text x="223.4" y="27.8" transform="rotate(-90 223.4 27.8)">VCC</text>
<text x="231.8" y="27.8" transform="rotate(-90 231.8 27.8)">VCC</text>
<text x="214.9" y="37.1" transform="rotate(-90 214.9 37.1)">GND</text>
<text x="223.4" y="37.1" transform="rotate(-90 223.4 37.1)">GND</text>
<text x="231.8" y="37.1" transform="rotate(-90 231.8 37.1)">GND</text>
<text x="23.8" y="98.3">AY-3-8910</text>
<text x="102.8" y="98.3">AY-3-8910</text>
</g>
<g font-size="2" fill="#c90d0c">
<text x="58.9" y="117.3">+</text>
<text x="143.5" y="117.3">+</text>
</g>
</svg>
